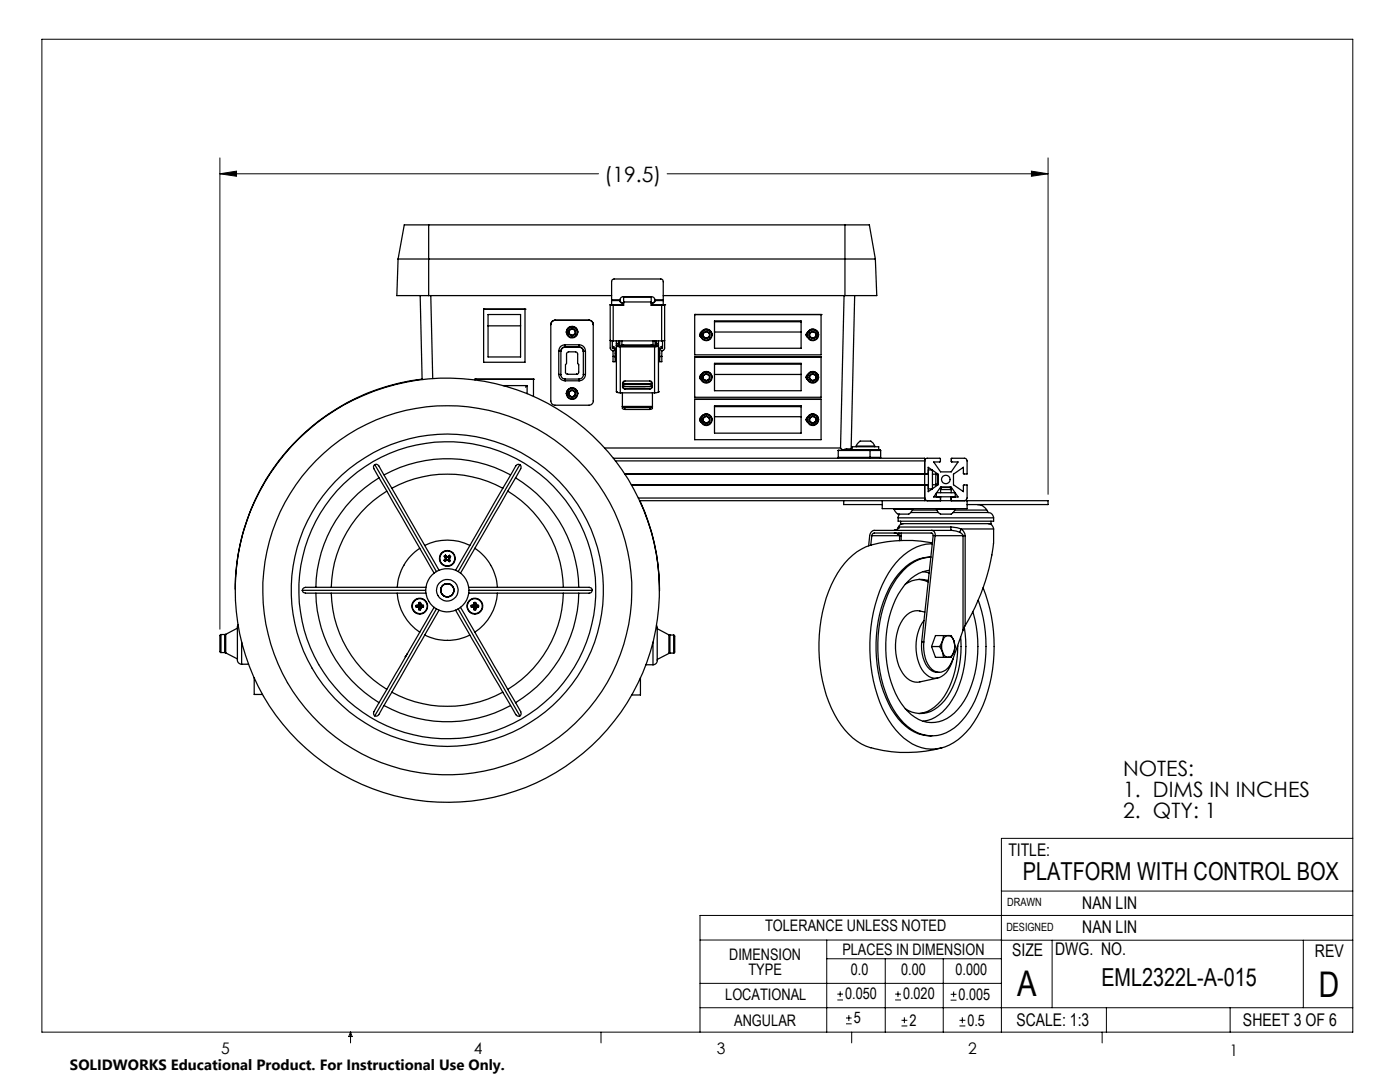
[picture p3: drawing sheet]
<svg xmlns="http://www.w3.org/2000/svg" width="279mm" height="216mm" viewBox="0 0 279 216" stroke-linecap="round" stroke-linejoin="round" font-family="sans-serif">
<g fill="none" stroke="#000" stroke-width=".2">
<path d="M8.4 7.8h261.6v198.2h-261.6zM43.9 34.7l3.3-.6v1.1zM43.9 31.5v94.1M43.9 34.7h75.6M133.1 34.7h76.1M205.8 34.1l3.4 .6-3.4 .5zM209.2 31.5v67.1M199.8 177.8h70.2M270 167.3h-70.2v38.7M139.7 187.6h60.2M139.7 196.2h60.1M165 187.6v18.4"/>
<path d="M165 191.3h34.8M167.1 199.5h1.1M167.1 198.4h1.1M167.7 197.8v1.1M176.7 191.3v14.7M178.6 199.5h1.2M178.6 198.4h1.2M179.2 197.8v1.1M188.2 191.3v14.7M189.7 199.6h1.2M189.7 198.4h1.2M190.3 197.8v1.2"/>
<path d="M199.8 187.6h70.2M210 187.6v13.5M260.1 187.6v13.5M270 182.7h-130.3v23.3M70 206v2.1M70 206l.3 .8h-.7zM119.9 206v2.1M139.7 201.1h130.3M168.8 204.3h1.2M168.8 203.1h1.2M169.4 202.6v1.1M170 206v2.1"/>
<path d="M179.9 204.7h1.2M179.9 203.6h1.2M180.5 203v1.2M191.5 204.7h1.2M191.5 203.6h1.2M192.1 203v1.2M220 206v2.1M220.8 201.1v4.9M245.5 201.1v4.9"/>
</g>
<path d="M205.8 34.1l3.4 .6-3.4 .5zM43.9 34.7l3.3-.6v1.1z" fill="#000"/>
<g fill="none" stroke="#000" stroke-width=".25">
<path d="M79.4 51.7l-.2 7.3h6.3M79.4 51.7h95.3M83.9 59l.3 16.7M85.5 44.9h-4.8l-1.3 6.8M85.5 59h36.6M85.5 44.9v14.1M85.5 44.9h83.1M86 59l.4 16.5M122.1 59.8v.2M122.1 59.8v-3.6a.49 .49 0 0 1 .5-.5h9.3a.49 .49 0 0 1 .5 .5v3.6M122.1 60h1.6M122.1 59.8h1.6"/>
<path d="M122.1 60v.8M123.7 59.8a.66 .66 0 0 1 .7-.6h5.6a.66 .66 0 0 1 .7 .6M123.7 59.9a.67 .67 0 0 0 .7 .6M123.7 60a.67 .67 0 0 0 .7 .6M123.7 59.8v.2M130.7 59.8v.2M130.7 59.8h1.7M130.7 59.9a.74 .74 0 0 1-.7 .6M130.7 60a.74 .74 0 0 1-.7 .6M130.7 60h1.7M132.4 59.8v.2M132.4 59h36.2"/>
<path d="M132.4 60v.8M168.5 59l-.8 30.4M168.6 44.9h4.9l1.2 6.8M168.6 44.9v14.1M170.6 59l-.7 30.6M174.7 51.7l.3 7.3h-6.4M84.2 75.6a42.3 42.3 0 0 0-37.2 42M94.8 75.7h.1M94.8 75.7h11.7M94.8 75.7v.1M96.5 61.7h.1M96.5 61.7v10.6h8.3v-10.6"/>
<path d="M96.5 61.7h8.3M97.4 65v6.2h6.5v-6.2M97.4 65v-2.2h6.5v2.2M97.4 65h6.5M100.4 76.9h4.8M104.8 61.7h.1M105.2 76.9v1.7M105.2 76.9l-.3 .4M106.5 75.7h.1M106.5 75.7v3.4M110.8 63.9a.84 .84 0 0 0-.9 .8v15.3a.84 .84 0 0 0 .9 .9h6.7a.84 .84 0 0 0 .9-.9v-15.3a.84 .84 0 0 0-.9-.8M110.8 63.9a.84 .84 0 0 0-.9 .9"/>
<path d="M110.8 63.9h6.7M110.8 63.9h.1M111.5 70.1h.4M111.5 74.7h.4M111.5 74.7a1.26 1.26 0 0 0 1.3 1.3M111.5 70.1v4.6M111.9 70.1v4.7a.84 .84 0 0 0 .9 .8M112.8 69.3a.84 .84 0 0 0-.9 .8M112.8 69.2a.84 .84 0 0 0-.9 .9M112.8 68.8v.4M112.8 68.8a1.21 1.21 0 0 0-1.3 1.3M112.8 75.6v.4"/>
<path d="M112.8 68.8h2.8M112.8 69.2h2.8M112.8 69.2v.1M112.8 69.3h2.8M112.8 75.6h2.8M112.8 76h2.8M113 66.3a1.15 1.15 0 0 1 1.2-1.2 1.15 1.15 0 0 1 1.1 1.2M113 78.6a1.15 1.15 0 0 1 1.2-1.2 1.15 1.15 0 0 1 1.1 1.2M113.3 74.7l-.4-.3v-1.6l.2-.3v-1.9l.4-.4h1.4l.4 .3 .2 3.8-.1 .3-.3 .1M113.3 74.7h1.8M113.3 74.6v.1M113.6 66l-.1 .2 .1 .4"/>
<path d="M113.6 66v.6M113.6 66.6l.6 .4M113.6 78.2v.7M113.6 78.2l-.1 .3 .1 .4M113.6 78.9l.6 .4M113.6 78.9l.6 .3M114.2 65.6l-.6 .4M114.2 65.6l-.4 .1-.2 .3M114.2 65.6l.3 .1 .3 .3M114.2 65.6l.6 .4M114.2 77.9l.6 .3M114.2 77.9l.3 .1 .3 .2"/>
<path d="M114.2 77.9l-.6 .3M114.2 67h.1M114.2 79.2v.1M114.8 66l.1 .2-.1 .4M114.8 66v.6M114.8 66.6l-.6 .4M114.8 78.2v.7M114.8 78.2l.1 .3-.1 .4M114.8 78.9l-.6 .4M114.8 78.9l-.6 .3M115.1 74.6v.1M115.6 69.3a.84 .84 0 0 1 .8 .8"/>
<path d="M115.6 69.2a.84 .84 0 0 1 .8 .9M115.6 68.8v.4M115.6 68.8a1.26 1.26 0 0 1 1.2 1.3M115.6 75.6v.4M115.6 69.2v.1M116.4 70.1v4.7a.84 .84 0 0 1-.8 .8M116.4 70.1h.4M116.4 74.7h.4M116.8 74.7a1.33 1.33 0 0 1-1.2 1.3M116.8 70.1v4.6M117.5 63.9a.84 .84 0 0 1 .9 .9M117.5 63.9h.1"/>
<path d="M121.8 60.8l.6 .1M121.8 60.8h.1M121.8 67.9l.6 .1M121.8 60.8v8.7l.2 .3 .3 .2M121.8 60.8h.4M122.2 60.8h.1M122.2 60.8l2.3 .1M122.2 68v1.5h.1M122.2 69l.1 .1M122.3 69.5h.1M122.3 69.1v.4M122.3 69.1h.1"/>
<path d="M122.3 69.5l.4 .2 .1 .3M122.3 70h.1M122.3 69.1l.5 .4v1.6M122.3 71.1v1.1h.5v-1.1M122.3 71.1h.5M122.3 70v1.1M122.4 60.9v7.1M122.4 68h9.6M122.8 70.5h.2M122.8 71.3h.2M123 69l.8 .2M123 78.2l.8 .2"/>
<path d="M123 78.2h.1M123 68v.5M123 68.5v9.7M123 68.9h.4M123 68.5h.4M123.4 68.5v.5l.2 .1h7.2l.2-.1v-.5M123.4 68v.5M123.4 68.8h.3M123.7 68v1.1M123.8 78.4h6.8M123.8 69.2v9.2M123.8 69.2h6.8"/>
<path d="M124.1 68v1.1M124.1 68.8h6.2M124.2 78.4v3.1l.5 .2M124.2 77l.2 .4 .3 .1M124.4 60.5v.1M124.4 60.6h.1M124.4 60.5h.1M124.5 60.3v-1h5.5v1M124.5 76.6l1.3 .1 4.2-.1M124.5 76.6v.5l1.3 .1 4.1-.1 .1-.5M124.5 76.1v.5M124.5 60.3h5.5"/>
<path d="M124.5 60.3v.6h-2.1M124.5 68.8v.3M124.5 76.6h5.5M124.7 77.6l-.3-.1-.2-.2 .1-1 .4-.3h5.1l.3 .3 .1 1-.2 .2-.3 .1M124.7 77.6h5M124.7 77.5v.1M124.7 77.5h5M125.4 76.6h3.6zM129.7 77.5v.1M130 76.1v.5M130 60.3v.6h2M130 68.8v.3"/>
<path d="M130 60.6h.1M130 60.5h.1M130 60.5v.1M130.2 77l-.2 .4-.3 .1M130.2 78.4v3.1l-.5 .2M130.3 68v1.1M130.6 69.2v9.2M130.7 68v1.1M130.7 68.8h.3M131 68v.5M131 68.9h.4M131 68.5h.4"/>
<path d="M131.4 69l-.8 .2M131.4 78.2h.1M131.4 78.2l-.8 .2M131.4 68v.5M131.4 70.5h.3M131.4 71.3h.3M131.4 68.5v9.7M131.7 71.1v1.1h.4v-1.1M131.7 71.1h.4M132 60.9v7.1M132.1 70h.1M132.1 69.5l-.4 .2v.3"/>
<path d="M132.1 69.1l-.4 .4v1.6M132.1 69.1v.4M132.1 70v1.1M132.1 69.5h.1M132.1 69.1h.1M132.2 60.8l-2.2 .1M132.2 60.8h.1M132.2 68v1.5h-.1M132.2 69l-.1 .1M132.2 60.8h.4M132.6 60.8h.1M132.6 60.8l-.6 .1"/>
<path d="M132.6 67.9l-.6 .1M132.6 60.8v8.7l-.1 .3-.4 .2M138.6 62.8h.1M138.6 62.8h25.3M138.6 62.8v8h25.3v-8M138.6 71.2h25.3v8.1h-25.3zM138.6 79.7h25.3v8h-25.3zM138.6 71.2h25.3M139.6 66.8l.3 .5M139.6 75.2h.1M139.6 75.2l.3 .6M139.6 75.2l.3 .5"/>
<path d="M139.8 75.3a1.15 1.15 0 0 1 1.2-1.2 1.15 1.15 0 0 1 1.1 1.2M139.8 66.9a1.15 1.15 0 0 1 1.2-1.3 1.15 1.15 0 0 1 1.1 1.3M140 66.2l-.4 .6M140 74.7l-.4 .5M140.4 75l-.1 .2 .1 .5M140.4 75v.7M140.4 75.7l.6 .3M140.4 75.7l.2 .2 .4 .1M140.4 66.5v.7M140.4 66.5l-.1 .2 .1 .5M140.4 67.2l.6 .3M140.4 67.2l.2 .3h.4"/>
<path d="M140.4 75.6l.6 .4M141 74.6l-.6 .4M141 74.6l.6 .4M141 66.1l.6 .4M141 66.1l-.6 .4M141 67.5h.1M141 76h.1M141.6 75v.7M141.6 75.7l-.6 .3M141.6 75.7l-.3 .2-.3 .1M141.6 66.5v.7M141.6 67.2l-.6 .3"/>
<path d="M141.6 67.2l-.3 .3h-.3M141.6 75.6l-.6 .4M142.6 66.3v3.2h17.3v-3.2M142.6 74.7v3.3h17.3v-3.3M142.6 64.2h17.3M142.6 66.3v-2.3h17.3v2.3M142.6 74.7v-2.2h17.3v2.2M142.6 66.3h17.3M142.6 72.7h17.3M142.6 74.7h17.3M160.9 66.8l.3 .5M160.9 66.8l.2 .5"/>
<path d="M160.9 75.2l.3 .6M160.9 75.2h.1M160.9 75.2l.2 .5M161.1 75.3a1.15 1.15 0 0 1 1.1-1.2 1.15 1.15 0 0 1 1.2 1.2M161.1 66.9a1.15 1.15 0 0 1 1.1-1.3 1.15 1.15 0 0 1 1.2 1.3M161.2 66.2l-.3 .6M161.2 74.7l-.3 .5M161.6 75v.7M161.6 75.7l.6 .3M161.6 75.7l.3 .2 .3 .1M161.6 66.5v.7M161.6 67.2l.6 .3"/>
<path d="M161.6 67.2l.3 .3h.3M161.6 75.6l.6 .4M162.2 74.6l-.6 .4M162.2 74.6l.6 .4M162.2 66.1l-.6 .4M162.2 66.1l.6 .4M162.2 67.5h.1M162.2 76h.1M162.8 75l.1 .3-.1 .4M162.8 75v.7M162.8 75.7l-.6 .3M162.8 75.7l-.2 .2-.4 .1"/>
<path d="M162.8 66.5l.1 .4-.1 .3M162.8 66.5v.7M162.8 67.2l-.6 .3M162.8 67.2l-.2 .3h-.4M162.8 75.6l-.6 .4M163.9 62.8h.1M74.8 92.7h.1a.55 .55 0 0 1 .7 .3l12 20.8M74.8 92.7l-.3 .4 .1 .4 12 20.9M74.8 92.7l12.3 21.4M75.7 95.3a26.2 26.2 0 0 0-12.7 21.9M76.7 94.8a26.3 26.3 0 0 1 25.2 0M77.2 98a23.2 23.2 0 0 0-11.1 19.2"/>
<path d="M78.2 97.4a23.2 23.2 0 0 1 22.2 0M101.4 98a23.2 23.2 0 0 1 11 19.2M102.9 95.3a26.2 26.2 0 0 1 12.6 21.9M103.8 92.7l.2 .3-.1 .5-12 20.9M103.8 92.7h-.5l-.4 .3-12 20.8M103.8 92.7l-12.4 21.4M120.7 89.4h47M122.4 91.4h51.2M122.8 92h61.7M124.7 94.6h60.6M124.7 81.3l-.5-.2h6l-.5 .2M124.7 81.3h5"/>
<path d="M124.7 81.3v.4M124.7 81.7h5M126 96.7h59.3M127.4 99.4h57.1M127.6 99.9h81.6v.8h-16.2M127.7 99.9a42.5 42.5 0 0 1 3.9 18M129.7 81.3v.4M139.6 83.7h.1M139.6 83.7l.3 .5-.3-.5M139.8 83.8a1.15 1.15 0 0 1 1.2-1.2 1.15 1.15 0 0 1 1.1 1.2M140 83.1l-.4 .6M140.4 83.4v.7"/>
<path d="M140.4 83.4l-.1 .3 .1 .4M140.4 84.1l.6 .4M140.4 84.1l.2 .3 .4 .1M140.4 84.1l.6 .3M141 83.1l-.6 .3M141 83.1l.6 .3M141 84.4v.1M141.6 83.4v.7M141.6 84.1l-.6 .4M141.6 84.1l-.3 .3-.3 .1M141.6 84.1l-.6 .3M142.6 83.1v3.3h17.3v-3.3"/>
<path d="M142.6 81.1h17.3M142.6 83.1v-2.1h17.3v2.1M142.6 83.1h17.3M160.9 83.7l.3 .5M160.9 83.7h.1M160.9 83.7l.2 .5M161.1 83.8a1.15 1.15 0 0 1 1.1-1.2 1.15 1.15 0 0 1 1.2 1.2M161.2 83.1l-.3 .6M161.6 83.4v.7M161.6 84.1l.6 .4M161.6 84.1l.3 .3 .3 .1M161.6 84.1l.6 .3"/>
<path d="M162.2 83.1l-.6 .3M162.2 83.1l.6 .3M162.2 84.4v.1M162.8 83.4v.7M162.8 83.4l.1 .4-.1 .3M162.8 84.1l-.6 .4M162.8 84.1l-.2 .3-.4 .1M162.8 84.1l-.6 .3M167.3 91.3v.1M167.3 89.9h6.3M167.3 91.3h6.3M167.3 89.9v1.4"/>
<path d="M167.7 89.4l.5 .5M168.2 89.9h.1M168.3 89.9h-1M168.4 99.9v.8h7.7M168.9 89.6h1M168.9 89.6l-.7 .3M168.9 89.6l.2 .1M169.1 89.7l-.8 .2M169.1 89.7h4.5M169.9 89.6l.1 .1M170.1 89.7v-.6h5.3v.6M170.9 89l.1-.3a1.36 1.36 0 0 1 1.7-.7h.4a1.3 1.3 0 0 1 1.5 1"/>
<path d="M170.9 89h3.7M170.9 89v.1M173.6 89.9h2.2M173.6 91.3h2.2M173.6 89.7v.2M173.6 91.3v.1M173.6 91.4h2M173.6 89.7h2l.2 .2M173.6 89.9v1.4M174.6 89v.1M175.6 91.4h8.9v.6M175.8 91.3l-.2 .1"/>
<path d="M175.8 89.9v1.4M176.1 99.9v1.6h16.9v-1.6M184.5 99.4v.5M184.5 92a.49 .49 0 0 1 .6-.6l2.5 .1v.6l-1.3 .1 1.4 2h2.1l1.4-2-1.3-.1v-.7h2.6a.54 .54 0 0 1 .5 .6v2.6l-.7-.1v-1.3l-2 1.4v2.1l2 1.4v-1.3h.7v2.6l-.1 .3-.4 .2M184.5 99.4a.54 .54 0 0 0 .6 .5M184.5 92v7.4M185.1 94.6l.1-.1v-1.3l2 1.4v2.1l-2 1.4v-1.3h-.1M186 93.8h-.7v3.7h.8v-3.7M186.1 96.7h.7M186.1 94.6h.7M186.8 94.6v2.1M186.8 94.6l.4 .2v1.7l-.4 .2"/>
<path d="M186.9 99.1h3.7M186.9 98.4v.8M186.9 98.3h3.7M187.5 99.2l.2 .1M187.7 97.5v.8M187.7 99.1v.8M187.7 99.2h-1.4l1.4-2h2.1l1.4 2h-1.4M187.7 97.5h.1M187.9 97.2l-.2 .3M187.9 97.3h1.7l.2 .4h-2.1zM189.7 97.2l.1 .3M189.7 97.5h.1"/>
<path d="M189.8 97.5v.8M189.8 99.1v.8M190 99.2l-.2 .1M190.6 98.4v.8M60.3 117.8l.2 .4 .5 .2h24M60.3 117.8h24.6M63 118.4a26.2 26.2 0 0 0 12.7 21.8M66.1 118.4a23.2 23.2 0 0 0 11.1 19.1M79.3 118.4a10.2 10.2 0 0 0 4.5 7.8M83.8 109.4a10.2 10.2 0 0 0-4.5 7.8M84.8 108.8a10.1 10.1 0 0 1 9 0M85 117.2h-24l-.5 .2-.2 .4"/>
<path d="M88.6 111.8l.2 .2M88.7 111l.2 .2M88.9 111.6l-.3 .2M88.9 111.2v.1M88.9 111.5v.1M88.9 110.8l.2 .2M88.9 110.8l-.2 .2M88.9 111.3v.1M88.9 111.7l.1 .1M88.9 110.8l.1 .3M88.9 111.7l-.3 .1M88.9 111.2h.1"/>
<path d="M88.9 111.4h.1M88.9 111.4v.1M88.9 111.6h.1M88.9 111.6v.1M89 111.2l-.1 .1M89 111.2v.2M89 111.4h.1M89 111.4l-.1 .2M89 111.8l-.2 .2M89 111.1l-.1 .1M89 111.8h.1M89 111.1h.1"/>
<path d="M89.1 111.8l-.3 .2M89.1 111.1h.1M89.1 111.1l.2 .1M89.1 111v.1M89.1 111h.1M89.1 111l.2 .1M89.3 111.8h.1M89.3 111.7h.1M89.3 111.8h-.2M89.3 111.7v.1M89.3 111.7h-.3l.1 .1M89.3 111.7l.2 .1"/>
<path d="M89.3 111.1h.1M89.3 111.1v.1l.2-.1M89.4 111.8h.1M89.4 111.8l.2 .3M89.5 111l-.2 .1M89.5 111.8h.1M89.5 111.8h-.1M89.5 111v.1M89.5 111.1h.1M89.5 111.8l.1 .3M89.5 111.4h.1M89.5 111.1l.1 .1"/>
<path d="M89.5 111.4l.1 .3M89.6 111.7h.1M89.6 111.4h.1M89.6 111.4v.2M89.6 111.2h.1M89.6 111.2l.1 .1M89.6 111.2l-.1 .2M89.6 111.7l-.1 .1M89.6 111.6h.1M89.6 111.7l.3 .2M89.7 111.3l-.1 .1M89.7 111.6l.2 .3"/>
<path d="M89.7 111.3h.1M89.7 111.6l-.1 .1M89.7 110.8l.2 .3M89.7 110.8l-.2 .2M89.7 110.8l-.2 .3M89.9 111.9l-.3 .2M89.9 111.1l-.2 .2M89.9 111.1l-.3 .1M93.6 117.2h24l.4 .2 .2 .4M93.6 117.8h24.6M94.8 109.4a10.2 10.2 0 0 1 4.5 7.8M99.3 118.4a10.2 10.2 0 0 1-4.5 7.8"/>
<path d="M112.4 118.4a23.2 23.2 0 0 1-11 19.1M115.5 118.4a26.2 26.2 0 0 1-12.6 21.8M118.2 117.8l-.3 .5-.3 .1h-24M173.8 108.8a12.4 12.4 0 0 0-7.3 6.7 31.1 31.1 0 0 0 0 27 12.3 12.3 0 0 0 7.3 6.7M174 106.9l-.2 1.9a26.5 26.5 0 0 1 12.3-.5M174 106.9l.1-.4 .3-.1h11.5l.3 .2v.3l-2.3 21.2M174 106.9h5.5M178.4 101.6l.2 .3a1.18 1.18 0 0 0 1.5 .7h.4a1.3 1.3 0 0 0 1.6-1M178.4 101.6h3.7M178.4 101.5v.1M178.5 106.4l.7 .1M179.2 106.5l.3 .4"/>
<path d="M179.2 103.3v.7h19.1v-.7M179.2 103.3h19.1M179.3 105.4h.1M179.4 105.2a.87 .87 0 0 1-.9 .6l.4-.1 .3-.3M179.4 105.2h10.4M179.4 105.2l-.1 .2M179.4 106.4l-.2 .1M179.5 102.6l-.3 .7M179.5 106.9h.3M179.5 106.9v1M179.7 104v.5h18.1v-.5M179.8 106.4v.5"/>
<path d="M179.8 106.9v.9M180.3 104.5a1.04 1.04 0 0 0-1.1 .9M181.8 102.3h5.5M182.1 101.8h4.9M182.1 101.5v.1M183.4 115.6l1.8 .5M184.2 114.1l1.2 .2M185.2 115.9a5.2 5.2 0 0 0-4.5 .7M185.5 113.8a8.4 8.4 0 0 0-6.3 4.8 22.7 22.7 0 0 0 .6 21.7 7.5 7.5 0 0 0 6.8 3.8 8.2 8.2 0 0 0 5.8-4.2 23 23 0 0 0 1.7-17.8M185.9 105.8a.79 .79 0 0 1 .7 1.1M186.1 108.5a10 10 0 0 0-8.1 4.8 29.3 29.3 0 0 0-4 21.1 21.9 21.9 0 0 0 6.3 12.8 8.3 8.3 0 0 0 11.8-.3 21.2 21.2 0 0 0 5.7-11.8 32 32 0 0 0-1.6-17.8M186.6 106.9h5.6"/>
<path d="M186.6 106.9l-2.2 21.2M186.9 101.6l.1 .3a1.18 1.18 0 0 0 1.6 .7h.3a1.3 1.3 0 0 0 1.7-1M186.9 101.6h3.7M186.9 101.5v.1M189.8 105.2l2 .4M189.8 105.2v.6M189.8 105.8h-15.3a1.09 1.09 0 0 0-.9 1.1l-.2 2M189.8 105.8l1.8 .4M190.2 102.3h7M190.5 101.8h6.4M190.6 101.5v.1M191.6 106.2l.6 .7"/>
<path d="M191.8 105.6l-.2 .6M191.8 105.6a1.91 1.91 0 0 1 .8 1.3M191.8 105.6h6.5M192.2 106.9h.4M192.2 106.9v18.9M192.6 106.9v17.9M195.1 100.7a2.06 2.06 0 0 1 1.8 1.1M195.2 119.8a27.4 27.4 0 0 1-1.2 21.1 10.6 10.6 0 0 1-6.9 5.9 8.4 8.4 0 0 1-8.2-4.3 26.2 26.2 0 0 1-3-19.9 16.7 16.7 0 0 1 6-10.1 7.2 7.2 0 0 1 3.9-1.3 7.9 7.9 0 0 0-6.6 3.4 23.7 23.7 0 0 0-4.3 16.6 22.4 22.4 0 0 0 4.3 12.2 8.3 8.3 0 0 0 6.8 3.4M196.9 101.8l.3 .5M197.2 102.3a1.09 1.09 0 0 1 1.1 1M197.2 104.5a1.09 1.09 0 0 1 1.1 1.1M198.3 105.6a34.9 34.9 0 0 1-3.7 15.6l-2 3.6"/>
<path d="M44.1 126.6l-.2 .2v3.2l.2 .2M44.1 126.6v3.6M44.1 126.6h.7M44.1 130.2h.7M44.8 130.2l.2 .1M44.8 126.6v3.6M45 126.6h-.2M45 126.6v3.7M45 130.3l2.4 1.2M47.4 125.3l-2.4 1.3M47.5 124.7l-.1 .3v6.2a1 1 0 0 0 .8 1.3M48.2 128.1v4.4"/>
<path d="M48.2 132.5h1.4M50.7 135.3v3.3h1.7M78.2 138.1a23.2 23.2 0 0 0 22.2 0M81.2 130.5l-.2 .5h-.2M83 120.8h.4M83 120.8v.3M83 121.1h.4M83 120.8l.3 .1M83.3 120.9v.1M83.3 121h.1M83.3 120.9h.1M83.3 121l-.3 .1"/>
<path d="M83.4 120.8h.1M83.4 121.1h.1M83.4 120.8v.1M83.4 121.1l.1 .1M83.4 120.9h.1M83.4 121h.1M83.4 121v.1M83.4 121l.2 .1M83.5 120.7h.1M83.5 121.2l.1 .2M83.5 120.7l-.1 .1M83.5 120.7l.1 .1"/>
<path d="M83.5 121.2h.1M83.6 121.1l-.1 .1M83.6 121.1h.1M83.6 120.8l-.2 .1M83.6 121.4h.1M83.6 121.4v.3M83.6 121.7h.3M83.6 120.2h.3M83.6 120.2v.3M83.6 120.5h.1M83.6 120.5l-.1 .2M83.6 120.8h.1"/>
<path d="M83.6 120.5l.1 .1M83.6 121.1l.1 .2M83.6 120.2l.1 .3M83.7 120.6h.1M83.7 121.4h.2M83.7 120.5h.2M83.7 120.6l-.1 .2M83.7 121.3l-.1 .1M83.7 120.5v.1M83.7 121.3v.1M83.7 121.4l-.1 .3M83.9 120.6h.1"/>
<path d="M83.9 120.6v.2M83.9 121.3v.1M83.9 120.5v.1M83.9 121.4v.3M83.9 121.4h.1M83.9 120.5l.1 .2M83.9 120.5h.1M83.9 120.2v.3M83.9 120.8h.1M83.9 121.1l.1 .1M83.9 121.1v.2M84 121.1v.1"/>
<path d="M84 121.1h-.1M84 120.8l.1 .1M84 120.7h.1M84 121.2l-.1 .2M84 120.7l-.1 .1M84 121.2h.1M84 120.7l.2 .1M84 120.7v.1M84.1 121l.1 .1M84.1 121l-.1 .1M84.1 121h.1M84.1 120.9h.1"/>
<path d="M84.2 121.1l-.2 .1M84.2 121.1h.1M84.2 121.1h.3M84.2 120.8h.3M84.2 120.8h.1M84.2 120.8l-.1 .1M84.2 120.8v.1M84.2 121v.1M84.2 120.9v.1M84.2 121l.3 .1M84.5 120.8v.3M84.5 120.8l-.3 .1"/>
<path d="M84.8 126.7a10.1 10.1 0 0 0 9 0M86.6 121.2l-12 20.8v.6l.2 .2M87.1 121.5l-12.3 21.3M87.6 121.7l-12 20.9-.4 .3-.4-.1M90.9 121.7l12 20.9a.58 .58 0 0 0 .9 .2M91.4 121.5l12.4 21.3M91.9 121.2l12 20.8 .1 .5-.2 .3M94.1 120.8h.3M94.1 120.8v.3M94.1 121.1h.3M94.1 120.8l.2 .1M94.3 120.9v.1"/>
<path d="M94.3 121h.1M94.3 120.9h.1M94.3 121l-.2 .1M94.4 120.8h.1M94.4 121.1h.1M94.4 121.1l.1 .1M94.4 120.8v.1M94.4 121v.1M94.4 121l.2 .1M94.5 121.2h.1M94.5 120.7l-.1 .1M94.5 120.7l.1 .1"/>
<path d="M94.5 120.7h.1M94.5 121.2l.1 .2M94.6 121.1l-.1 .1M94.6 121.1h.1M94.6 120.8l-.2 .1M94.6 121.4h.1M94.6 121.4v.3M94.6 121.7h.3M94.6 120.2h.3M94.6 120.2v.3M94.6 120.5h.1M94.6 120.5l-.1 .2"/>
<path d="M94.6 120.8h.1M94.6 120.5l.1 .1M94.6 121.1l.1 .2M94.6 120.2l.1 .3M94.7 120.6h.1M94.7 120.5h.2M94.7 121.4h.2M94.7 120.6l-.1 .2M94.7 120.5v.1M94.7 121.3v.1M94.7 121.4l-.1 .3M94.9 120.6h.1"/>
<path d="M94.9 121.4h.1M94.9 120.6v.2M94.9 120.5v.1M94.9 121.3v.1M94.9 121.4v.3M94.9 120.5l.1 .2M94.9 120.5h.1M94.9 120.2v.3M94.9 121.1l.1 .1M94.9 120.8h.1M94.9 121.1v.2M95 121.1v.1"/>
<path d="M95 121.1h-.1M95 120.8l.1 .1M95 121.2h.1M95 121.2l-.1 .2M95 120.7l.1 .1M95 120.7h.1M95 120.7l-.1 .1M95 120.7v.1M95.1 121.1l-.1 .1M95.1 121h.1M95.1 120.9h.1M95.1 120.8h.1"/>
<path d="M95.1 121.1h.1M95.1 120.8v.1M95.1 121v.1M95.1 121l-.1 .1M95.1 121l.1 .1M95.2 121.1h.3M95.2 120.8h.3M95.2 120.8l-.1 .1M95.2 120.9v.1M95.2 121l.3 .1M95.5 120.8v.3M95.5 120.8l-.3 .1"/>
<path d="M127.8 135.3v3.4h-1.7M128.9 132.6h1.4M130.3 128.1v4.5M131 124.8l.2 .3v6.2a1 1 0 0 1-.9 1.3M131.2 125.4l2.3 1.3M133.5 126.7h.2M133.5 126.7v3.7M133.5 130.4l-2.3 1.2M133.7 130.3l-.2 .1M133.7 126.7v3.6M133.7 130.3h.7M133.7 126.7h.7"/>
<path d="M134.4 126.7l.3 .2v3.2l-.3 .2M134.4 126.7v3.6M183.9 128.1a6.4 6.4 0 0 0 2 5.7l1 .4h.5M183.9 128.1h.5M184.4 123.8a9.2 9.2 0 0 0 0 10.4 2.8 2.8 0 0 0 4.9-.6l.9-2.1M184.6 122.1a3.6 3.6 0 0 0-4.9 2.3 10.5 10.5 0 0 0 .9 10.5 3.1 3.1 0 0 0 3 1.2l3.5-.8M185.9 129l.8 2.2h1.6M185.9 129h1.6M187.5 129l.6 1.1M188.1 127.9a3.4 3.4 0 0 0 0 2.2M188.1 127.9l-.6 1.1M188.1 130.1l.2 1.1"/>
<path d="M188.1 130.1a1.29 1.29 0 0 0 1.1 1.1M188.3 131.2h.9M188.3 126.8h.9M188.3 126.8h-1.6l-.8 2.2M188.3 126.8l-.2 1.1M189.2 126.8a1.29 1.29 0 0 0-1.1 1.1M189.2 126.8a1.29 1.29 0 0 1 1.2 1.1M189.2 126.8h.6l.6 1.1M190.4 130.1a1.29 1.29 0 0 1-1.2 1.1M190.4 127.9a2.84 2.84 0 0 1 0 2.2M190.4 130.1l-.6 1.1h-.6M190.4 127.9l.2 1.1-.2 1.1"/>
<path d="M191.1 128.8a16.9 16.9 0 0 1-3.9 11.7 5.8 5.8 0 0 1-3.8 1.9M191.7 127.1a18.1 18.1 0 0 1-3.2 12.7 5.7 5.7 0 0 1-7.8 1.6M192.2 125.8l-2.1 5.8a3.3 3.3 0 0 1-2.8 2.6 3.9 3.9 0 0 1-2.8-3.7l-.1-2.4M192.4 125.2a21.4 21.4 0 0 1-3 15.3 7.6 7.6 0 0 1-5.2 3.4M192.6 124.8l-.4 1M76.7 140.8a26.3 26.3 0 0 0 25.2 0M173.8 149.2a26.9 26.9 0 0 0 14.2 0"/>
<circle cx="114.2" cy="66.3" r="1.13"/>
<circle cx="114.2" cy="78.6" r="1.14"/>
<circle cx="114.2" cy="66.3" r="1"/>
<circle cx="114.2" cy="78.6" r="1.01"/>
<circle cx="141" cy="75.3" r="1"/>
<circle cx="141" cy="75.3" r="1.15"/>
<circle cx="141" cy="66.8" r="1.16"/>
<circle cx="141" cy="66.9" r="1.01"/>
<circle cx="162.2" cy="75.3" r="1.13"/>
<circle cx="162.2" cy="75.3" r=".99"/>
<circle cx="162.2" cy="66.8" r="1.14"/>
<circle cx="162.2" cy="66.9" r="1"/>
<circle cx="141" cy="83.8" r="1"/>
<circle cx="141" cy="83.8" r="1.15"/>
<circle cx="162.2" cy="83.8" r="1.13"/>
<circle cx="162.2" cy="83.8" r=".99"/>
<circle cx="188.8" cy="95.7" r=".86"/>
<circle cx="89.3" cy="117.8" r="42.3"/>
<circle cx="89.3" cy="111.4" r="1.58"/>
<circle cx="89.3" cy="117.8" r="29.6"/>
<circle cx="89.3" cy="117.8" r="31.2"/>
<circle cx="89.3" cy="117.8" r="36.8"/>
<circle cx="89.3" cy="117.8" r="1.32"/>
<circle cx="89.3" cy="117.8" r="4.3"/>
<circle cx="89.3" cy="111.4" r="1.49"/>
<circle cx="89.3" cy="117.8" r="2.16"/>
<circle cx="83.8" cy="120.9" r="1.57"/>
<circle cx="83.8" cy="121" r="1.49"/>
<circle cx="94.8" cy="121" r="1.5"/>
<circle cx="94.8" cy="120.9" r="1.57"/>
</g>
<g font-size="7.1">
<text x="203" y="198.7">A</text>
<text x="263.2" y="198.9">D</text>
</g>
<g font-size="4.9">
<text x="204.1" y="175.7">PLATFORM WITH CONTROL BOX</text>
<text x="219.8" y="196.7">EML2322L-A-015</text>
</g>
<g font-size="4.2">
<text x="120.6" y="36.3">(19.5)</text>
<text x="224.2" y="154.8">NOTES:</text>
<text x="224.2" y="158.9">1. DIMS IN INCHES</text>
<text x="224.2" y="163.1">2. QTY: 1</text>
</g>
<g font-size="3.5">
<text x="201.2" y="170.7">TITLE:</text>
<text x="216" y="181.4">NAN LIN</text>
<text x="202" y="190.7">SIZE</text>
<text x="210.6" y="190.6">DWG. NO.</text>
<text x="216" y="186.2">NAN LIN</text>
<text x="262.4" y="190.9">REV</text>
<text x="202.9" y="204.6">SCALE: 1:3</text>
<text x="248.1" y="204.6">SHEET 3 OF 6</text>
</g>
<g font-size="3.2">
<text x="152.7" y="185.7">TOLERANCE UNLESS NOTED</text>
<text x="145.5" y="191.5">DIMENSION</text>
<text x="168.1" y="190.5">PLACES IN DIMENSION</text>
<text x="149.4" y="194.6">TYPE</text>
<text x="169.8" y="194.6">0.0</text>
<text x="179.8" y="194.6">0.00</text>
<text x="190.7" y="194.6">0.000</text>
<text x="144.7" y="199.6">LOCATIONAL</text>
<text x="168.7" y="199.4">0.050</text>
<text x="180.2" y="199.4">0.020</text>
<text x="191.3" y="199.5">0.005</text>
<text x="146.5" y="204.6">ANGULAR</text>
<text x="170.4" y="204.2">5</text>
<text x="181.5" y="204.6">2</text>
<text x="193.1" y="204.6">0.5</text>
<text x="44.2" y="210.4">5</text>
<text x="94.6" y="210.3">4</text>
<text x="143.1" y="210.4">3</text>
<text x="193.2" y="210.3">2</text>
<text x="245.4" y="210.6">1</text>
</g>
<text font-size="3" x="14" y="213.5">SOLIDWORKS Educational Product. For Instructional Use Only.</text>
<g font-size="2.3">
<text x="200.8" y="185.7">DESIGNED</text>
<text x="201" y="180.9">DRAWN</text>
</g>
</svg>
